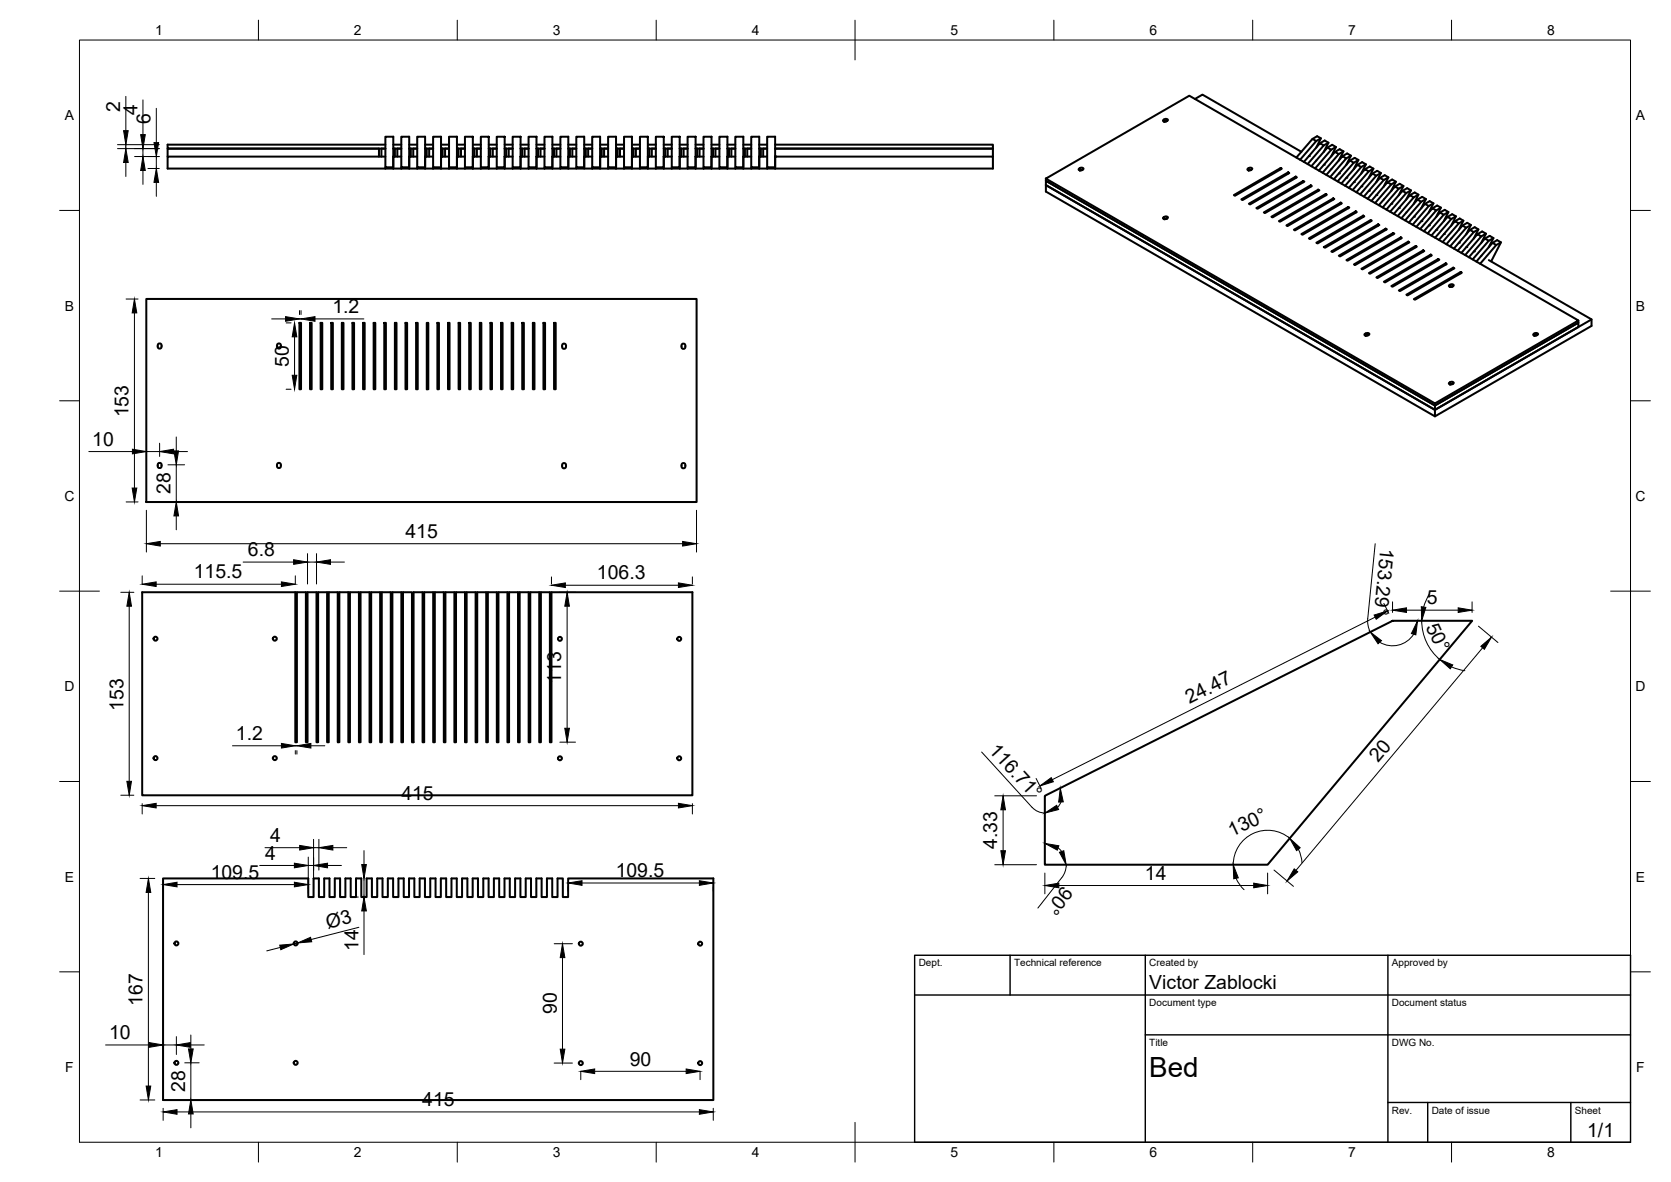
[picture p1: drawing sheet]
<svg xmlns="http://www.w3.org/2000/svg" width="420mm" height="297mm" viewBox="0 0 420 297" stroke-linecap="round" stroke-linejoin="round" font-family="sans-serif">
<!-- layer: Visible -->
<g fill="none" stroke="#000" stroke-width=".51">
<path d="M42.1 39.4v-2.1h53.2v2.1M96.9 39.4h-54.8v3h102.8M96.9 34.4h2v7.6h-2zM96.9 36.4h-54.8v.9h54.8h-1v2.1M98.9 37.3h2M98.9 36.4h2M99.3 37.3v2.1M99.9 37.3v2.1M100.9 34.4h2v7.6h-2zM100.9 39.4h-2v3M102.9 37.3h2M102.9 36.4h2"/>
<path d="M103.3 37.3v2.1M103.9 37.3v2.1M104.9 34.4h2v7.6h-2zM104.9 39.4h-2v3M106.9 37.3h2M106.9 36.4h2M107.3 37.3v2.1M107.9 37.3v2.1M108.9 34.4h2v7.6h-2zM108.9 39.4h-2v3M110.9 37.3h2M110.9 36.4h2"/>
<path d="M111.3 37.3v2.1M111.9 37.3v2.1M112.9 34.4h2v7.6h-2zM112.9 39.4h-2v3M114.9 37.3h2M114.9 36.4h2M115.3 37.3v2.1M115.9 37.3v2.1M116.9 34.4h2v7.6h-2zM116.9 39.4h-2v3M118.9 37.3h2M118.9 36.4h2"/>
<path d="M119.3 37.3v2.1M119.9 37.3v2.1M120.9 34.4h2v7.6h-2zM120.9 39.4h-2v3M122.9 37.3h2M122.9 36.4h2M123.3 37.3v2.1M123.9 37.3v2.1M124.9 34.4h2v7.6h-2zM124.9 39.4h-2v3M126.9 37.3h2M126.9 36.4h2"/>
<path d="M127.3 37.3v2.1M127.9 37.3v2.1M128.9 34.4h2v7.6h-2zM128.9 39.4h-2v3M130.9 37.3h2M130.9 36.4h2M131.3 37.3v2.1M131.9 37.3v2.1M132.9 34.4h2v7.6h-2zM132.9 39.4h-2v3M134.9 37.3h2M134.9 36.4h2"/>
<path d="M135.3 37.3v2.1M135.9 37.3v2.1M136.9 34.4h2v7.6h-2zM136.9 39.4h-2v3M138.9 37.3h2M138.9 36.4h2M139.3 37.3v2.1M139.9 37.3v2.1M140.9 34.4h2v7.6h-2zM140.9 39.4h-2v3M142.9 37.3h2M142.9 36.4h2"/>
<path d="M143.3 37.3v2.1M143.9 37.3v2.1M144.9 34.4h2v7.6h-2zM144.9 39.4h-2v3M146.9 37.3h2M146.9 36.4h2M147.3 37.3v2.1M147.9 37.3v2.1M148.9 39.4h-2v3h-2v-.4M148.9 34.4h2v7.6h-2zM150.9 37.3h2M150.9 36.4h2"/>
<path d="M151.3 37.3v2.1M151.9 37.3v2.1M152.9 34.4h2v7.6h-2zM152.9 39.4h-2v3M154.9 37.3h2M154.9 36.4h2M155.3 37.3v2.1M155.9 37.3v2.1M156.9 34.4h2v7.6h-2zM156.9 39.4h-2v3M158.9 37.3h2M158.9 36.4h2"/>
<path d="M159.3 37.3v2.1M159.9 37.3v2.1M160.9 34.4h2v7.6h-2zM160.9 39.4h-2v3M162.9 37.3h2M162.9 36.4h2M163.3 37.3v2.1M163.9 37.3v2.1M164.9 34.4h2v7.6h-2zM164.9 39.4h-2v3M166.9 37.3h2M166.9 36.4h2"/>
<path d="M167.3 37.3v2.1M167.9 37.3v2.1M168.9 34.4h2v7.6h-2zM168.9 39.4h-2v3M170.9 37.3h2M170.9 36.4h2M171.3 37.3v2.1M171.9 37.3v2.1M172.9 34.4h2v7.6h-2zM172.9 39.4h-2v3M174.9 37.3h2M174.9 36.4h2"/>
<path d="M175.3 37.3v2.1M175.9 37.3v2.1M176.9 34.4h2v7.6h-2zM176.9 39.4h-2v3M178.9 37.3h2M178.9 36.4h2M179.3 37.3v2.1M179.9 37.3v2.1M180.9 34.4h2v7.6h-2zM180.9 39.4h-2v3M182.9 37.3h2M182.9 36.4h2"/>
<path d="M183.3 37.3v2.1M183.9 37.3v2.1M184.9 34.4h2v7.6h-2zM184.9 39.4h-2v3M186.9 37.3h2M186.9 36.4h2M187.3 37.3v2.1M187.9 37.3v2.1M188.9 34.4h2v7.6h-2zM188.9 39.4h-2v3M190.9 37.3h2M190.9 36.4h2"/>
<path d="M191.3 37.3v2.1M191.9 37.3v2.1M192.9 34.4h2v7.6h-2zM192.9 39.4h-2v3M194.9 36.4h54.8v.9h-54.8h54.8v2.1M292.7 30a.44 .44 0 0 1 .6-.2 .44 .44 0 0 1 .3 .5l-.2 .1M293.4 30.4a.44 .44 0 0 1-.6 .3 .44 .44 0 0 1-.3-.6l.2-.1v.6M293.4 30.4l-.7 .2M300.5 24.9l1.8-1.1 24.9 14.3M326 39.6l4-4.7 1 .5-4.1 4.7M330 34.9l1.2-.7 .9 .6-1.2 2.3M331.9 36l1.2-.7 .9 .6-1.2 2.3"/>
<path d="M332.1 34.8l-1.1 .6M333.8 37.1l1.2-.7 .9 .5-1.2 2.4M334 35.9l-1.2 .6M335.7 38.2l1.1-.7 1 .5-1.2 2.4M335.9 36.9l-1.2 .7M337.6 39.3l1.1-.7 1 .5-1.2 2.4M337.8 38l-1.2 .7M339.7 39.1l-1.2 .7M96.9 42v.4M100.9 42v.4M104.9 42v.4M108.9 42v.4"/>
<path d="M112.9 42v.4M116.9 42v.4M120.9 42v.4M124.9 42v.4M128.9 42v.4M132.9 42v.4M136.9 42v.4M140.9 42v.4M146.9 42.4h102.8v-3h-54.8v3M148.9 42v.4M152.9 42v.4M156.9 42v.4"/>
<path d="M160.9 42v.4M164.9 42v.4M168.9 42v.4M172.9 42v.4M176.9 42v.4M180.9 42v.4M184.9 42v.4M188.9 42v.4M192.9 42v.4M263 46.5v1.6l97.8 56.5 39.4-22.7v-1.6l-25.8-14.9M263 46.5l97.8 56.5v-1.1l36.1-20.8v1.1l-36.1 20.8zM263 44.9v.5l97.8 56.5-97.8-56.5v1.1"/>
<path d="M263 44.9l36-20.8 97.9 56.4-36.1 20.9zM271.5 42.3a.44 .44 0 0 1 .5-.2 .44 .44 0 0 1 .3 .5l-.8 .2zM271.5 42.3l-.2 .1a.44 .44 0 0 0 .3 .5 .44 .44 0 0 0 .6-.2M292.7 54.5a.44 .44 0 0 1 .6-.2 .44 .44 0 0 1 .3 .6h-.2M293.4 54.9a.44 .44 0 0 1-.6 .2 .44 .44 0 0 1-.3-.5l.2-.1v.6M293.4 55l-.7 .1M310.2 49l11.8-6.8 .3 .2-11.8 6.8zM312.1 50.1l11.8-6.8 .3 .2-11.8 6.8zM313.8 42.4a.62 .62 0 0 1 1.1 .1 .68 .68 0 0 1-1.2 0zM313.9 42.3v.5l.7-.1M314 51.2l11.8-6.8 .3 .2-11.8 6.8zM315.9 52.3l11.8-6.8 .3 .1-11.8 6.9z"/>
<path d="M317.8 53.4l11.8-6.8 .3 .1-11.8 6.8zM319.7 54.5l11.7-6.8 .3 .1-11.7 6.8zM321.6 55.6l11.8-6.8 .2 .1-11.8 6.8zM322 42.2v.4M323.4 56.6l11.8-6.7 .3 .1-11.8 6.8zM323.9 43.3v.3M325.3 57.7l11.8-6.8 .3 .2-11.8 6.8zM325.8 44.4v.3M327.2 58.8l11.8-6.8 .3 .2-11.8 6.8zM327.7 45.5v.3M327.9 40.7l4-4.7 .9 .5-4 4.7M329.1 59.9l11.8-6.8 .3 .2-11.8 6.8z"/>
<path d="M329.6 46.6v.3M329.7 41.8l4.1-4.7 .9 .5-4 4.7M331 40.3h.1M331.4 47.7v.3M331.6 42.9l4.1-4.7 .9 .5-4 4.7M333.4 48.8v.3M333.5 43.9l4.1-4.6 .9 .5-4 4.7M334.8 42.5h.1M335.2 49.9v.3M335.4 45l4-4.6 1 .5-4.1 4.7M337.1 50.9v.4M337.3 46.1l4-4.7 1 .6-4.1 4.7"/>
<path d="M339 52v.4M339.2 47.2l4-4.7 .9 .6-4 4.7M339.4 40.4l1.2-.7 1 .5-1.2 2.4M340.9 53.1v.3M341.1 48.3l4-4.7 1 .6-4.1 4.7M341.3 41.4l1.2-.6 1 .5-1.3 2.3M341.6 40.2l-1.2 .7M342.8 54.2v.3M342.9 49.4l4.1-4.7 .9 .5-4 4.7M343.2 42.5l1.2-.6 .9 .5-1.2 2.3M343.5 41.3l-1.2 .7M344.7 55.3v.3"/>
<path d="M344.8 50.5l4.1-4.7 .9 .5-4 4.7M345.1 43.6l1.2-.7 .9 .6-1.2 2.3M345.3 42.4l-1.2 .7M346.5 56.4v.3M346.7 51.6l4.1-4.7 .9 .5-4 4.7M347 44.7l1.2-.7 .9 .6-1.2 2.3M347.2 43.5l-1.1 .7M348 50.1h.1M348.4 57.5v.3M348.6 52.7l4-4.7 1 .5-4.1 4.7M348.9 45.8l1.2-.7 .9 .6-1.2 2.3M349.1 44.6l-1.2 .6"/>
<path d="M350.3 58.6v.3M350.5 53.7l4-4.6 1 .5-4.1 4.7M350.8 46.9l1.1-.7 1 .5-1.2 2.4M351 45.7l-1.2 .6M352.2 59.7v.3M352.4 54.8l4-4.6 1 .5-4.1 4.7M352.6 48l1.2-.7 1 .5-1.2 2.4M352.9 46.7l-1.2 .7M353.6 53.4h.1M354.2 55.9l4.1-4.7 .9 .6-4 4.7M354.5 49.1l1.2-.7 1 .5-1.2 2.4M354.8 47.8l-1.2 .7"/>
<path d="M356.1 57l4.1-4.7 .9 .6-4 4.7M356.4 50.2l1.2-.7 .9 .5-1.2 2.4M356.7 48.9l-1.2 .7M358 58.1l4.1-4.7 .9 .6-4 4.7M358.3 51.2l1.2-.6 .9 .5-1.2 2.3M358.5 50l-1.1 .7M359.9 59.2l4.1-4.7 .9 .5-4.1 4.7M360.2 52.3l1.2-.6 .9 .5-1.2 2.3M360.4 51.1l-1.2 .7M362.1 53.4l1.2-.7 .9 .6-1.2 2.3M362.3 52.2l-1.2 .7M364 54.5l1.1-.7 1 .6-1.2 2.3"/>
<path d="M364.2 53.3l-1.2 .7M364.9 59.9h.1M365.8 55.6l1.2-.7 1 .6-1.2 2.3M366.1 54.4l-1.2 .6M367.7 56.7l1.2-.7 .9 .5-1.1 2.4M368 55.5l-1.2 .6M369.6 57.8l1.2-.7 .9 .5-1.2 2.4M369.8 56.5l-1.1 .7M371.5 58.9l1.2-.7 .9 .5-1.2 2.4M371.7 57.6l-1.1 .7M373.4 60l1.2-.7 .9 .5-1.2 2.4M373.6 58.7l-1.2 .7"/>
<path d="M375.5 59.8l-1.2 .7M36.8 75.1h138.4v51.1h-138.4zM331 61l11.8-6.8 .2 .2-11.7 6.8zM332.9 62.1l11.8-6.8 .2 .2-11.7 6.8zM334.8 63.2l11.7-6.8 .3 .1-11.8 6.8zM336.6 64.3l11.8-6.8 .3 .1-11.8 6.8zM338.5 65.4l11.8-6.8 .3 .1-11.8 6.8zM340.4 66.4l11.8-6.7 .3 .1-11.8 6.8zM342.3 67.5l11.8-6.8 .3 .2-11.8 6.8zM344.2 68.6l11.8-6.8 .3 .2-11.8 6.8zM346.1 69.7l11.8-6.8 .2 .2-11.7 6.8zM348 70.8l11.7-6.8 .3 .2-11.8 6.8z"/>
<path d="M349.8 71.9l11.8-6.8 .3 .2-11.8 6.8zM351.7 73l11.8-6.8 .3 .1-11.8 6.8zM353.6 74.1l11.8-6.8 .3 .1-11.8 6.8zM354.1 60.7v.4M355.5 75.2l11.8-6.8 .3 .1-11.8 6.8zM356 61.8v.4M357.9 62.9v.3M359.7 64v.3M361.6 65.1v.3M361.8 60.3l4-4.7 1 .5-4.1 4.7M363.5 66.2v.3M363.7 61.4l4-4.7 1 .5-4.1 4.7"/>
<path d="M364.6 71.6v.5l.6-.1M364.6 71.6a.44 .44 0 0 1 .5-.2 .44 .44 0 0 1 .3 .5l-.2 .1M364.6 71.6l-.2 .1a.44 .44 0 0 0 .3 .5 .44 .44 0 0 0 .5-.2M365.4 67.3v.3M365.6 62.5l4-4.7 1 .5-4.1 4.7M367.3 68.4v.3M367.5 63.5l4-4.6 .9 .5-4 4.7M369.3 64.7l4.1-4.7 .9 .5-4 4.7M371.2 65.7l4.1-4.7 .9 .6-4 4.7M372.5 64.3h.1M375.3 61l1.1-.6 1 .5-2.5 4.8M377.4 60.9l-1.2 .7"/>
<path d="M39.8 86.4a.59 .59 0 0 1 .8 .6 .59 .59 0 0 1-.8 .5l-.2-.3zM69.8 86.4a.59 .59 0 0 1 .8 .6 .59 .59 0 0 1-.8 .5l-.2-.3zM75.3 81.1h.4v16.7h-.4zM78 81.1h.4v16.7h-.4zM80.6 81.1h.4v16.7h-.4zM83.3 81.1h.4v16.7h-.4zM86 81.1h.4v16.7h-.4zM88.6 81.1h.4v16.7h-.4zM91.3 81.1h.4v16.7h-.4zM94 81.1h.4v16.7h-.4zM96.6 81.1h.4v16.7h-.4zM99.3 81.1h.4v16.7h-.4z"/>
<path d="M102 81.1h.4v16.7h-.4zM104.6 81.1h.4v16.7h-.4zM107.3 81.1h.4v16.7h-.4zM110 81.1h.4v16.7h-.4zM112.6 81.1h.4v16.7h-.4zM115.3 81.1h.4v16.7h-.4zM118 81.1h.4v16.7h-.4zM120.6 81.1h.4v16.7h-.4zM123.3 81.1h.4v16.7h-.4zM126 81.1h.4v16.7h-.4zM128.7 81.1h.3v16.7h-.3zM131.3 81.1h.4v16.7h-.4z"/>
<path d="M134 81.1h.4v16.7h-.4zM136.7 81.1h.4v16.7h-.4zM139.3 81.1h.4v16.7h-.4zM141.5 86.4a.59 .59 0 0 1 .8 .6 .59 .59 0 0 1-.8 .6l-.2-.4zM171.5 86.4a.59 .59 0 0 1 .8 .6 .59 .59 0 0 1-.8 .6l-.2-.4zM343.3 83.8v.6M343.4 83.8l-.2 .1a.44 .44 0 0 0 .3 .5 .44 .44 0 0 0 .5-.2M343.4 83.8a.44 .44 0 0 1 .5-.2 .44 .44 0 0 1 .3 .5l-.2 .1M344 84.2l-.6 .2M364.6 96.1v.5l.6-.1M364.6 96.1a.44 .44 0 0 1 .5-.2 .44 .44 0 0 1 .3 .5l-.2 .1M364.6 96.1l-.2 .1a.44 .44 0 0 0 .3 .5 .44 .44 0 0 0 .5-.2"/>
<path d="M385.8 83.8v.6M385.8 83.8a.44 .44 0 0 1 .5-.2 .44 .44 0 0 1 .3 .5l-.1 .1M385.8 83.8l-.2 .1a.44 .44 0 0 0 .3 .5 .44 .44 0 0 0 .6-.2M386.4 84.2l-.6 .2M396.9 80.5v.6l-36.1 20.8v-.5M400.2 80.3l-39.4 22.7v1.6M39.8 116.4a.59 .59 0 0 1 .8 .6 .59 .59 0 0 1-.8 .5l-.2-.3zM69.8 116.4a.59 .59 0 0 1 .8 .6 .59 .59 0 0 1-.8 .5l-.2-.3zM141.5 116.5a.59 .59 0 0 1 .8 .5 .59 .59 0 0 1-.8 .6l-.2-.4zM171.5 116.5a.59 .59 0 0 1 .8 .5 .59 .59 0 0 1-.8 .6l-.2-.4zM35.8 148.8h38.5v37.7h.4v-37.7h2.2v37.7h.4v-37.7h2.3v37.7h.4v-37.7h2.3v37.7h.4v-37.7h2.2v37.7h.4v-37.7h2.3v37.7h.4v-37.7h2.3v37.7h.4v-37.7h2.2v37.7h.4v-37.7h2.3v37.7h.4v-37.7h2.3v37.7h.4v-37.7h2.2v37.7h.4v-37.7h2.3v37.7h.4v-37.7h2.3v37.7h.4v-37.7h2.2v37.7h.4v-37.7h2.3v37.7h.4v-37.7h2.3v37.7h.4v-37.7h2.2v37.7h.4v-37.7h2.3v37.7h.4v-37.7h2.3v37.7h.4v-37.7h2.2v37.7h.4v-37.7h2.3v37.7h.4v-37.7h2.3v37.7h.4v-37.7h2.2v37.7h.4v-37.7h2.3v37.7h.4v-37.7h2.3v37.7h.4v-37.7h35.4v51.1h-138.3zM262.7 200l87.5-44h20l-51.5 61.3h-56z"/>
<path d="M41 220.8h36.5v4.6h1.3v-4.6h1.4v4.6h1.3v-4.6h1.3v4.6h1.4v-4.6h1.3v4.6h1.3v-4.6h1.4v4.6h1.3v-4.6h1.3v4.6h1.4v-4.6h1.3v4.6h1.3v-4.6h1.4v4.6h1.3v-4.6h1.3v4.6h1.4v-4.6h1.3v4.6h1.3v-4.6h1.4v4.6h1.3v-4.6h1.3v4.6h1.4v-4.6h1.3v4.6h1.3v-4.6h1.4v4.6h1.3v-4.6h1.4v4.6h1.3v-4.6h1.3v4.6h1.4v-4.6h1.3v4.6h1.3v-4.6h1.4v4.6h1.3v-4.6h1.3v4.6h1.4v-4.6h1.3v4.6h1.3v-4.6h1.4v4.6h1.3v-4.6h1.3v4.6h1.4v-4.6h1.3v4.6h1.3v-4.6h1.4v4.6h1.3v-4.6h1.3v4.6h1.4v-4.6h36.5v55.6h-138.4z"/>
<circle cx="39.1" cy="160.5" r=".5"/>
<circle cx="69.1" cy="160.5" r=".5"/>
<circle cx="140.8" cy="160.5" r=".5"/>
<circle cx="170.8" cy="160.5" r=".5"/>
<circle cx="39.1" cy="190.5" r=".5"/>
<circle cx="69.1" cy="190.5" r=".5"/>
<circle cx="140.8" cy="190.6" r=".5"/>
<circle cx="170.8" cy="190.6" r=".5"/>
<circle cx="44.4" cy="237.1" r=".5"/>
<circle cx="74.3" cy="237.1" r=".5"/>
<circle cx="146" cy="237.1" r=".5"/>
<circle cx="176.1" cy="237.1" r=".5"/>
<circle cx="44.4" cy="267.1" r=".5"/>
<circle cx="74.3" cy="267.1" r=".5"/>
<circle cx="146" cy="267.2" r=".5"/>
<circle cx="176.1" cy="267.2" r=".5"/>
</g>
<g fill="#000">
<circle cx="98.9" cy="39.4" r=".25"/>
<circle cx="102.9" cy="39.4" r=".25"/>
<circle cx="106.9" cy="39.4" r=".25"/>
<circle cx="110.9" cy="39.4" r=".25"/>
<circle cx="114.9" cy="39.4" r=".25"/>
<circle cx="118.9" cy="39.4" r=".25"/>
<circle cx="122.9" cy="39.4" r=".25"/>
<circle cx="126.9" cy="39.4" r=".25"/>
<circle cx="130.9" cy="39.4" r=".25"/>
<circle cx="134.9" cy="39.4" r=".25"/>
<circle cx="138.9" cy="39.4" r=".25"/>
<circle cx="142.9" cy="39.4" r=".25"/>
<circle cx="146.9" cy="39.4" r=".25"/>
<circle cx="150.9" cy="39.4" r=".25"/>
<circle cx="154.9" cy="39.4" r=".25"/>
<circle cx="158.9" cy="39.4" r=".25"/>
<circle cx="162.9" cy="39.4" r=".25"/>
<circle cx="166.9" cy="39.4" r=".25"/>
<circle cx="170.9" cy="39.4" r=".25"/>
<circle cx="174.9" cy="39.4" r=".25"/>
<circle cx="178.9" cy="39.4" r=".25"/>
<circle cx="182.9" cy="39.4" r=".25"/>
<circle cx="186.9" cy="39.4" r=".25"/>
<circle cx="190.9" cy="39.4" r=".25"/>
<circle cx="194.9" cy="39.4" r=".25"/>
<circle cx="329.1" cy="39.2" r=".25"/>
<circle cx="332.9" cy="41.4" r=".25"/>
<circle cx="336.7" cy="43.6" r=".25"/>
<circle cx="338.5" cy="44.7" r=".25"/>
<circle cx="340.4" cy="45.8" r=".25"/>
<circle cx="342.3" cy="46.8" r=".25"/>
<circle cx="344.2" cy="47.9" r=".25"/>
<circle cx="346.1" cy="49" r=".25"/>
<circle cx="349.8" cy="51.2" r=".25"/>
<circle cx="351.7" cy="52.3" r=".25"/>
<circle cx="355.5" cy="54.5" r=".25"/>
<circle cx="357.4" cy="55.6" r=".25"/>
<circle cx="359.3" cy="56.6" r=".25"/>
<circle cx="361.2" cy="57.7" r=".25"/>
<circle cx="363.1" cy="58.8" r=".25"/>
<circle cx="366.8" cy="61" r=".25"/>
<circle cx="368.7" cy="62.1" r=".25"/>
<circle cx="370.6" cy="63.2" r=".25"/>
</g>
<!-- layer: BORDER -->
<g fill="none" stroke="#000" stroke-width=".25">
<path d="M20 10.1h390v276.9h-390zM65 5.1v5M115 5.1v5M165 5.1v5M215 5.1v10M265 5.1v5M315 5.1v5M365 5.1v5M15 52.9h5M410 52.9h5M15 100.7h5M410 100.7h5"/>
<path d="M15 148.6h10M405 148.6h10M15 196.4h5M410 196.4h5M15 244.2h5M410 244.2h5M65 287v5M115 287v5M165 287v5M215 282.1v9.9M265 287v5M315 287v5"/>
<path d="M365 287v5"/>
</g>
<!-- layer: TITLEBLOCK -->
<path d="M230 240.1h180v46.9h-180zM230 250h180M254 240.1v9.9M288 240.1v46.9M349 240.1v46.9M288 260.1h122M349 277.1h61M359 277.1v9.9M395 277.1v9.9" fill="none" stroke="#000" stroke-width=".36"/>
<!-- layer: FD_Dimensions -->
<g fill="none" stroke="#000" stroke-width=".25">
<path d="M29.5 37.3h10.5M29.5 36.4h10.5M31.6 24.2v8.6M31.6 36.4v.9M33.8 39.3h6.2M35.9 25.1v8.7M35.9 37.3v2M39.3 27.2v8.6M39.3 39.3v3M31.6 40.8v3.6M35.9 42.8v3.5M37.2 42.3h2.8"/>
<path d="M39.3 45.8v3.5M31.7 75.1h3M33.8 78.6v44M75.3 78v1M75.7 78v1M68.3 80.1h3.5M71.9 97.8h1.3M71.9 81.1h1.3M74.1 84.7v9.6M75.3 80.1h.4M79.2 80.1h12.3M22.3 113.5h11"/>
<path d="M36.8 113.5h3.3M40.1 111.4v3.3M42.2 116.8h4.2M43.6 113.5h3.5M44.3 109.8v3.5M44.3 116.8v9.3M31.7 126.1h3M36.8 128.2v10.5M40.3 136.6h131.3M44.3 129.7v3.4M77.3 139.1v7.7M79.6 139.1v7.7"/>
<path d="M175.1 128.2v10.5M345.8 136.6l-1.9 18.8 .1 1.8 .5 1.6M30.4 148.9h3.3M32.5 152.3v44M35.8 144.7v2.1M39.3 146.8h31.5M61.1 141.3h12.7M74.3 144.7v2.1M77.3 141.3h2.3M83.1 141.3h3.5M138.7 145v1.8M140.8 148.9h3.9"/>
<path d="M142.2 147.1h28.4M142.6 152.3v30.7M174.1 145v1.8M345.8 155.1l-81.2 40.8M348 151.6l1.2 2.5M350.1 151.2v2.7M353.7 153.3h12.9M355.4 159.4a6.3 6.3 0 0 1-8.5 2M357.5 156a12.7 12.7 0 0 0 4.5 9.7M359.4 149.4l-1.4 3.2M370.1 151.2v2.7M371.8 157.4l4.8 4.1"/>
<path d="M365 167.6l3.3 1M372.8 162.8l-46.9 55.9M30.4 199.8h3.3M58.5 187.4h12.3M74.3 188.6v.9M74.3 187.4h.4M74.7 188.6v.9M78.2 187.4h3.5M140.8 186.5h3.9M246.8 189l12.7 13.9 1.5 1 1.7 .4M250.1 200h10.5M260.5 195.6l1.3 2.5"/>
<path d="M35.8 202v2.6M39.3 202.5h131.3M65.3 217.5h8.7M66.6 213h8.8M77.5 215.4v9M77.5 217.5h1.3M78.8 210.9v12.4M78.8 213h1.4M80.2 210.9v7.8M82.4 217.5h3.5M83.7 213h3.5M91.5 213.8v3.5"/>
<path d="M174.1 202v2.6M250.1 217.3h10.5M252.2 203.5v10.3M262.7 219.4v5.2M266 213.1l1 .9M266.8 201.5l-.9 1.4M268.1 217.3l-.3 1.7-.8 1.6M318.7 219.4v5.2M320.3 218.6l4.9 4.1M324.3 210.7a8.6 8.6 0 0 0-9.2-1.2 8.6 8.6 0 0 0-5 7.8M326.5 213.4l.6 1.7 .3 1.7M35.2 220.8h3.7"/>
<path d="M37.3 224.3v48.6M41 222.9v1.5M44.5 222.3h29.5M70.5 238.1l-3.4 .9M74.8 237l-.9 .2M89.4 220.8h.7M89.4 225.4h.7M90.2 233l-12 3.1M91.5 220.8v4.6M91.5 228.9v11M139.3 237.2h4.6M142.9 222.9v1.1"/>
<path d="M146.3 221.9h29.6M179.3 222.9v1.1M266.2 222.5h49M266.9 220.6l-5.9 7.6M310.8 220.7l.9 1.6 1.1 1.3M141.4 240.7v23M26.5 262.6h11M35.2 276.4h3.7M41 278.5v3M41 262.6h3.3M44.3 260.5v4.5M44.5 279.4h131.4"/>
<path d="M46.5 267.1h3.6M47.9 262.6h3.5M48 260.1v3.5M48 267.1v9.3M48 279.9v3.5M139.3 267.2h4.6M146 269.2v2.1M149.5 269.2h23M176 269.2v2.1M179.3 278.5v3"/>
</g>
<g fill="#000" stroke="#000" stroke-width=".25">
<path d="M31.1 32.8h1.1l-.6 3.6zM35.4 33.8h1.1l-.6 3.5zM38.7 35.8h1.2l-.6 3.5zM31.6 37.3l.6 3.5h-1.1zM35.9 39.3l.6 3.5h-1.1zM39.3 42.3l.6 3.5h-1.2zM33.8 75.1l.6 3.5h-1.2zM71.8 79.6l3.5 .5-3.5 .6zM75.7 80.1l3.5-.5v1.1zM73.5 94.3h1.1l-.5 3.5zM74.1 81.1l.5 3.6h-1.1zM33.3 112.9l3.5 .6-3.5 .6z"/>
<path d="M40.1 113.5l3.5-.6v1.2zM43.7 113.3h1.2l-.6 3.5zM33.2 122.6h1.2l-.6 3.5zM36.8 136.6l3.5-.5v1.1zM44.3 126.1l.6 3.6h-1.2zM171.6 136.1l3.5 .5-3.5 .6zM32.5 148.9l.6 3.4h-1.2zM35.8 146.8l3.5-.6v1.2zM70.8 146.2l3.5 .6-3.5 .6zM73.8 140.7l3.5 .6-3.5 .5zM79.6 141.3l3.5-.6v1.1zM142.6 148.9l.6 3.4h-1.2z"/>
<path d="M138.7 147.1l3.5-.6v1.1zM170.6 146.5l3.5 .6-3.5 .5zM345.5 154.6l3.4-1.1-2.9 2.1zM350.1 153.3l3.6-.6v1.2zM356.4 156l-.4 3.5-1.1-.3zM357.4 152.5l1.1 .1-1 3.4zM366.6 152.7l3.5 .6-3.5 .6zM344.6 158.8l2.8 2.2-.9 .8zM362 165.7l3.3 1.4-.6 1zM372.3 162.4l2.7-2.3-1.8 3.1zM31.9 196.3h1.2l-.6 3.5zM70.8 186.8l3.5 .6-3.5 .6z"/>
<path d="M74.7 187.4l3.5-.6v1.2zM142 183h1.2l-.6 3.5zM261.5 197.5l2.8-2.1 .6 1.1zM35.8 202.5l3.5-.6v1.1zM74 216.9l3.5 .6-3.5 .6zM75.4 212.5l3.4 .5-3.4 .6zM78.8 217.5l3.6-.6v1.2zM80.2 213l3.5-.5v1.1zM91 217.3h1.1l-.6 3.5zM170.6 201.9l3.5 .6-3.5 .5zM252.2 200l.6 3.5h-1.1zM251.7 213.8h1.1l-.6 3.5z"/>
<path d="M262.7 211.9l3.5 .6-.3 1.1zM262.7 204.3l3-1.9 .5 1zM266.6 198l.8 3.5-1.2 .1zM266.4 214.2l1.1-.4 .6 3.5zM325.4 218.3l.9 .8-2.7 2.3zM324.3 210.7l2.6 2.3-.9 .8zM37.3 220.8l.6 3.5h-1.2zM41 222.3l3.5-.6v1.2zM70.3 237.5l3.6-.3-3.3 1.5zM74 221.7l3.5 .6-3.5 .6zM74.8 237l3.3-1.5 .3 1.2zM91.5 225.4l.6 3.5h-1.1z"/>
<path d="M142.9 221.9l3.4-.6v1.2zM175.9 221.3l3.4 .6-3.4 .6zM262.7 222.5l3.5-.6v1.2zM310.1 217.3l1.3 3.3-1.2 .2zM315.2 221.9l3.5 .6-3.5 .6zM141.4 237.2l.6 3.5h-1.1zM36.7 272.9h1.2l-.6 3.5zM37.5 262l3.5 .6-3.5 .6zM41 279.4l3.5-.5v1.1zM47.4 263.6h1.2l-.6 3.5zM48 276.4l.6 3.5h-1.2zM44.3 262.6l3.6-.6v1.2z"/>
<path d="M140.9 263.7h1.1l-.6 3.5zM146 269.2l3.5-.6v1.2zM172.5 268.6l3.5 .6-3.5 .6zM175.9 278.9l3.4 .5-3.4 .6z"/>
</g>
<text font-size="7" x="289" y="270.6">Bed</text>
<g font-size="4.9">
<text x="30.2" y="28.1" transform="rotate(-90 30.2 28.1)">2</text>
<text x="34.5" y="29" transform="rotate(-90 34.5 29)">4</text>
<text x="37.8" y="31.1" transform="rotate(-90 37.8 31.1)">6</text>
<text x="83.6" y="78.7">1.2</text>
<text x="72.6" y="92.2" transform="rotate(-90 72.6 92.2)">50</text>
<text x="32.3" y="104.9" transform="rotate(-90 32.3 104.9)">153</text>
<text x="23.2" y="112">10</text>
<text x="42.9" y="124.2" transform="rotate(-90 42.9 124.2)">28</text>
<text x="102" y="135.2">415</text>
<text x="347.2" y="137.6" transform="rotate(96 347.2 137.6)">153.29°</text>
<text x="62.3" y="139.8">6.8</text>
<text x="48.7" y="145.4">115.5</text>
<text x="150.1" y="145.6">106.3</text>
<text x="358.8" y="151.9">5</text>
<text x="358.4" y="157.5" transform="rotate(65 358.4 157.5)">50°</text>
<text x="141.1" y="171.9" transform="rotate(-90 141.1 171.9)">113</text>
<text x="31" y="178.6" transform="rotate(-90 31 178.6)">153</text>
<text x="299.1" y="177" transform="rotate(-27 299.1 177)">24.47</text>
<text x="59.3" y="186">1.2</text>
<text x="248.5" y="188.6" transform="rotate(48 248.5 188.6)">116.71°</text>
<text x="346.5" y="191.9" transform="rotate(-50 346.5 191.9)">20</text>
<text x="100.9" y="201">415</text>
<text x="68" y="211.6">4</text>
<text x="250.8" y="213.3" transform="rotate(-90 250.8 213.3)">4.33</text>
<text x="309.8" y="210.3" transform="rotate(-25 309.8 210.3)">130°</text>
<text x="53" y="220.8">109.5</text>
<text x="66.6" y="216.1">4</text>
<text x="154.8" y="220.4">109.5</text>
<text x="287.9" y="221.1">14</text>
<text x="267.4" y="222.4" transform="rotate(128 267.4 222.4)">90°</text>
<text x="82.4" y="233.5" transform="rotate(-14 82.4 233.5)">Ø3</text>
<text x="90.1" y="239" transform="rotate(-90 90.1 239)">14</text>
<text x="289" y="248.5">Victor Zablocki</text>
<text x="35.9" y="252.8" transform="rotate(-90 35.9 252.8)">167</text>
<text x="140" y="254.9" transform="rotate(-90 140 254.9)">90</text>
<text x="27.4" y="261.1">10</text>
<text x="158.3" y="267.8">90</text>
<text x="46.5" y="274.5" transform="rotate(-90 46.5 274.5)">28</text>
<text x="106.2" y="278">415</text>
<text x="399.1" y="285.7">1/1</text>
</g>
<g font-size="3.5">
<text x="39" y="8.8">1</text>
<text x="89" y="8.8">2</text>
<text x="139" y="8.8">3</text>
<text x="189" y="8.8">4</text>
<text x="239" y="8.8">5</text>
<text x="289" y="8.8">6</text>
<text x="339" y="8.8">7</text>
<text x="389" y="8.8">8</text>
<text x="16.3" y="30.2">A</text>
<text x="411.3" y="30.2">A</text>
<text x="16.3" y="78">B</text>
<text x="411.3" y="78">B</text>
<text x="16.2" y="125.9">C</text>
<text x="411.2" y="125.9">C</text>
<text x="16.2" y="173.7">D</text>
<text x="411.2" y="173.7">D</text>
<text x="16.3" y="221.6">E</text>
<text x="411.3" y="221.6">E</text>
<text x="16.4" y="269.4">F</text>
<text x="411.4" y="269.4">F</text>
<text x="39" y="290.8">1</text>
<text x="89" y="290.8">2</text>
<text x="139" y="290.8">3</text>
<text x="189" y="290.8">4</text>
<text x="239" y="290.8">5</text>
<text x="289" y="290.8">6</text>
<text x="339" y="290.8">7</text>
<text x="389" y="290.8">8</text>
</g>
<g font-size="2.5">
<text x="231" y="242.9">Dept.</text>
<text x="255" y="242.9">Technical reference</text>
<text x="289" y="242.9">Created by</text>
<text x="350" y="242.9">Approved by</text>
<text x="289" y="252.8">Document type</text>
<text x="350" y="252.8">Document status</text>
<text x="289" y="262.9">Title</text>
<text x="350" y="262.9">DWG No.</text>
<text x="350" y="279.9">Rev.</text>
<text x="360" y="279.9">Date of issue</text>
<text x="396" y="279.9">Sheet</text>
</g>
</svg>
